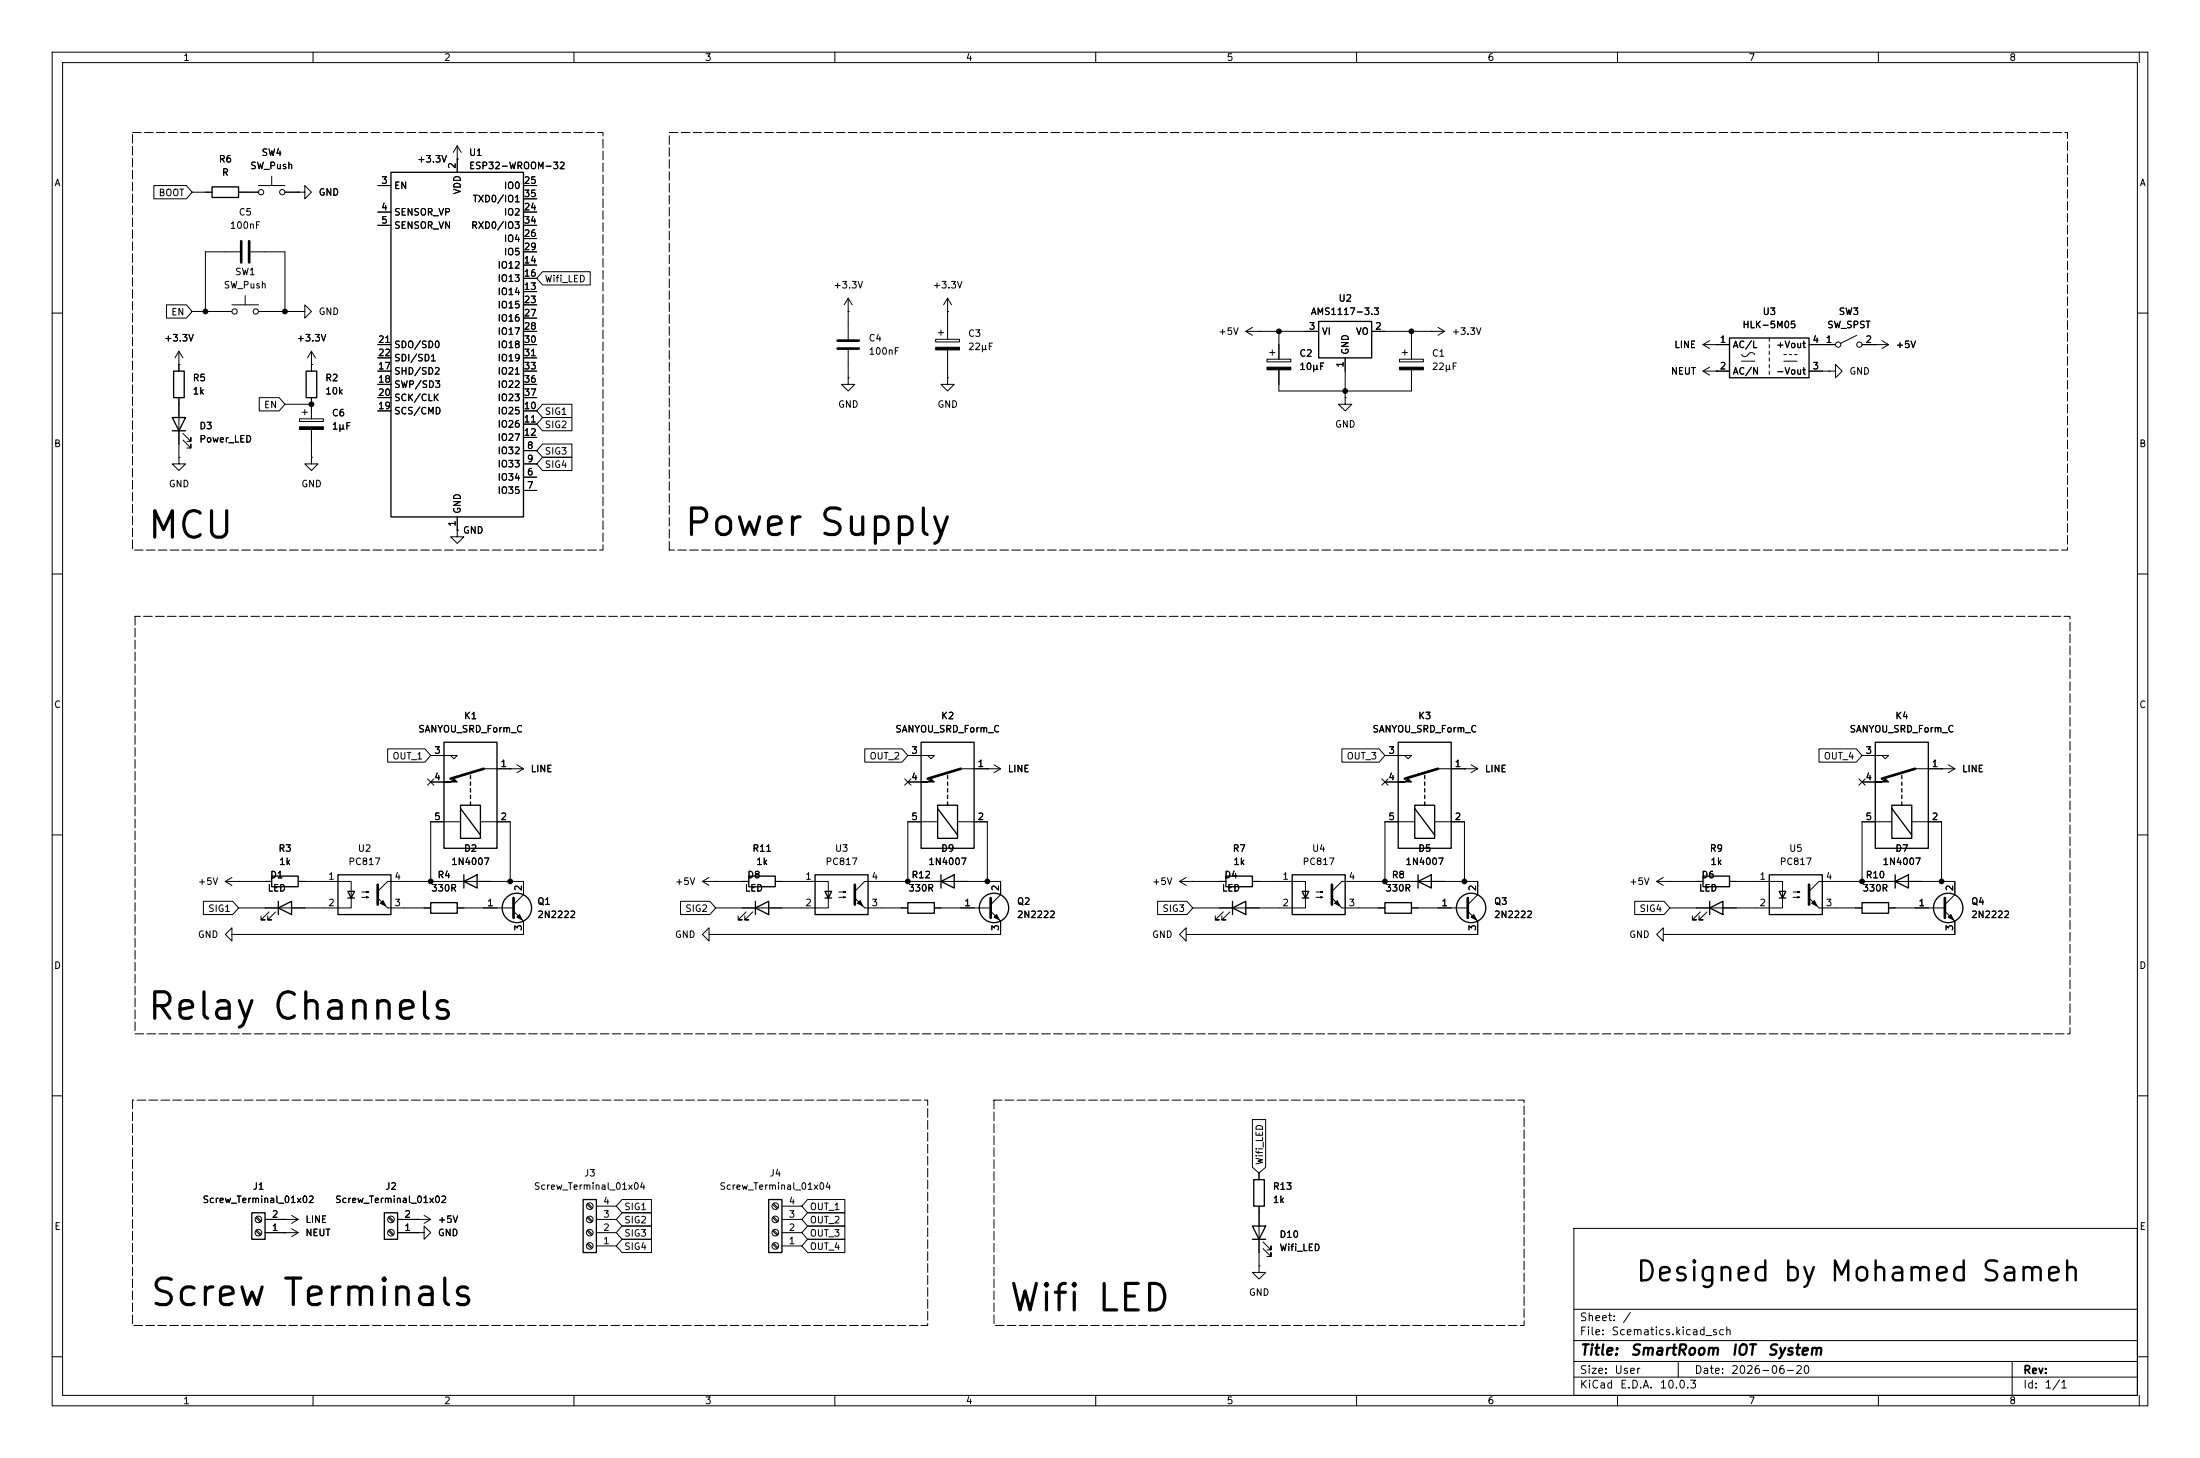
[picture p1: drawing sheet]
<svg xmlns="http://www.w3.org/2000/svg" width="422mm" height="279mm" viewBox="0 0 422 279" stroke-linecap="round" stroke-linejoin="round" font-family="sans-serif">
<g fill="none" stroke="#000" stroke-width=".19">
<path d="M10 10h401.6v259.4h-401.6zM12 12h397.6v255.4h-397.6zM60 10v2M110 10v2M160 10v2M210 10v2M260 10v2M310 10v2M360 10v2M410 10v2M29.5 35.6h6.2l1.1 1.2-1.1 1.3h-6.2zM36.8 36.8h3.8"/>
<path d="M45.7 36.8h3.8M49.5 35.6h5.1M52.1 33.8v1.8M54.6 36.8h2.5M57.1 36.8h1.3v-1.2l1.3 1.2-1.3 1.3v-1.3M57.1 36.8h.1M72.4 35.6h2.5M87.6 30.5h.1M87.6 27.9l-.7 1.3M87.6 27.9l.8 1.3M87.6 27.9v5.1M100.3 35.6h2.6"/>
<path d="M100.3 38.1h2.6M31.9 58.4h3.8l1.1 1.3-1.1 1.3h-3.8zM36.8 59.7h7.6M44.4 58.4h5.1M46 48.3h-6.6v11.4M47 56.6v1.8M48 48.3h6.6v11.4M49.5 59.7h7.6M57.1 59.7h1.3v-1.3l1.3 1.3-1.3 1.3v-1.3M57.1 59.7h.1M72.4 40.6h2.5M72.4 43.2h2.5"/>
<path d="M100.3 48.3h2.6M100.3 58.4h2.6M100.3 40.6h2.6M100.3 43.2h2.6M100.3 55.9h2.6M100.3 50.8h2.6M100.3 53.3h2.6M100.3 45.7h2.6M104 52.1h9.1v2.5h-9.1l-1.1-1.3zM162.6 59.7h.1M162.6 57.2l-.8 1.2M162.6 57.2l.7 1.2"/>
<path d="M162.6 57.2v7.8M181.6 59.7h.1M181.6 57.2l-.8 1.2M181.6 57.2l.8 1.2M181.6 57.2v7.8M10 60h2M34.3 69.9h.1M34.3 67.3v3.8M34.3 76.2v11.4M34.3 67.3l-.8 1.3M34.3 67.3l.8 1.3M49.7 76.2h3.8l1.1 1.3-1.1 1.2h-3.8z"/>
<path d="M54.6 77.5h5.1M57.9 79h1M58.4 78.5v1M59.7 69.9h.1M59.7 67.3l-.8 1.3M59.7 67.3l.8 1.3M59.7 67.3v3.8M59.7 76.2v4.1M72.4 66h2.5M72.4 71.1h2.5M72.4 78.7h2.5M72.4 73.7h2.5"/>
<path d="M72.4 76.2h2.5M72.4 68.6h2.5M100.3 66h2.6M100.3 71.1h2.6M100.3 63.5h2.6M100.3 78.7h2.6M100.3 73.7h2.6M100.3 76.2h2.6M100.3 68.6h2.6M100.3 61h2.6M104 77.5h5.6v2.5h-5.6l-1.1-1.3zM162.6 72.4v1.3h1.2l-1.2 1.2-1.3-1.2h1.3"/>
<path d="M162.6 72.4h.1M162.6 67.1v5.3M179.3 65h4.6v.5h-4.6zM179.8 63.8h1M180.3 63.2v1.1M181.6 72.4v1.3h1.3l-1.3 1.2-1.3-1.2h1.3M181.6 72.4h.1M181.6 67.1v5.3M238.8 63.5h13.9M238.8 63.5l1.2 .8M240 62.7l-1.2 .8M241.3 63.5h.1"/>
<path d="M242.8 68.8h4.6v.5h-4.6zM243.3 67.6h1M243.8 67.1v1M245.1 70.9v4h25.4v-4M245.1 63.5v5.3M257.8 76.2v1.3h1.3l-1.3 1.2-1.3-1.2h1.3M257.8 76.2h.1M257.8 68.6v7.6M262.9 63.5h14M268.2 68.8h4.6v.5h-4.6zM268.7 67.6h1M269.2 67.1v1"/>
<path d="M270.5 63.5v5.3M274.3 63.5h.1M275.6 62.7l1.3 .8M276.9 63.5l-1.3 .8M326.4 66h5.1M326.4 71.1h5.1M326.4 71.1l1.3 .8M326.4 66l1.3 .8M327.7 70.4l-1.3 .7M327.7 65.3l-1.3 .7M328.9 71.1h.1M328.9 66h.1"/>
<path d="M333.8 67.9a.8 .8 0 0 0 .7 .4 .8 .8 0 0 0 .7-.6 .73 .73 0 0 1 1.1 .2M333.8 69.2h2.5M339.1 64.8v.6M339.1 66v.7M339.1 67.3v.6M339.1 68.6v.6M339.1 69.9v.6M339.1 71.1v.7M341.9 69.2h2.5M341.9 67.9h.5M342.9 67.9h.5M343.9 67.9h.5"/>
<path d="M346.7 66h5.1M346.7 71.1h3.8M350.5 71.1h1.3v-1.2l1.3 1.2-1.3 1.3v-1.3M350.5 71.1h.1M355.9 64.3l-3.1 1.5M356.9 66h5M359.4 66h.1M360.7 65.3l1.2 .7M361.9 66l-1.2 .8M409.6 60h2M34.3 87.6v1.3h1.3l-1.3 1.3-1.3-1.3h1.3M34.3 87.6h.1"/>
<path d="M35.1 84.3l1.5 1.6v-.8v.8h-.8M35.1 83.1l1.5 1.5v-.8v.8h-.8M57.4 80.3h4.6v.5h-4.6zM59.7 87.6v1.3h1.3l-1.3 1.3-1.3-1.3h1.3M59.7 87.6h.1M59.7 82.3v5.3M87.6 99.1v2.5M100.3 91.4h2.6M100.3 94h2.6M100.3 86.4h2.6M100.3 88.9h2.6M100.3 81.3h2.6"/>
<path d="M100.3 83.8h2.6M104 85.1h5.6v2.5h-5.6l-1.1-1.2zM104 80h5.6v2.6h-5.6l-1.1-1.3zM104 87.6h5.6v2.6h-5.6l-1.1-1.3zM10 110h2M87.6 101.6v1.3h1.3l-1.3 1.2-1.2-1.2h1.2M87.6 101.6h.1M409.6 110h2M10 160h2M74.3 143.5h7.1l1.1 1.3-1.1 1.3h-7.1zM81.9 149.3l1.3 1.2M82.5 144.8h5.1l-.6 .6-.6-.6"/>
<path d="M82.5 149.9h2.6M83.2 149.3l-1.3 1.2M88.3 157.5h-5.8v11.4M92.1 157.5h5.7v11.4M92.7 147.3h7.6M97.8 147.3h.1M99.1 146.6l1.2 .7M100.3 147.3l-1.2 .8M165.7 143.5h7.2l1.1 1.3-1.1 1.3h-7.2zM173.4 149.3l1.2 1.2M174 144.8h5.1l-.7 .6-.6-.6M174 149.9h2.5"/>
<path d="M174.6 149.3l-1.2 1.2M179.7 157.5h-5.7v11.4M183.5 157.5h5.7v11.4M184.1 147.3h7.7M189.2 147.3h.1M190.5 146.6l1.3 .7M191.8 147.3l-1.3 .8M257.2 143.5h7.1l1.1 1.3-1.1 1.3h-7.1zM264.8 149.3l1.2 1.2M265.4 144.8h5.1l-.6 .6-.7-.6M265.4 149.9h2.6M266 149.3l-1.2 1.2"/>
<path d="M271.1 157.5h-5.7v11.4M275 157.5h5.7v11.4M275.6 147.3h7.6M280.7 147.3h.1M281.9 146.6l1.3 .7M283.2 147.3l-1.3 .8M348.6 143.5h7.2l1.1 1.3-1.1 1.3h-7.2zM356.3 149.3l1.2 1.2M356.9 144.8h5l-.6 .6-.6-.6M356.9 149.9h2.5M357.5 149.3l-1.2 1.2M362.6 157.5h-5.7v11.4"/>
<path d="M366.4 157.5h5.7v11.4M367 147.3h7.6M372.1 147.3h.1M373.4 146.6l1.2 .7M374.6 147.3l-1.2 .8M409.6 160h2M39 172.7h5.6l1.1 1.3-1.1 1.3h-5.6zM43.2 168.9h8.9M43.2 168.9l1.2 .8M44.4 179.1v-1.3l-1.2 1.3 1.2 1.2v-1.2h1.3M44.4 168.1l-1.2 .8M45.7 179.1h.1"/>
<path d="M45.7 168.9h.1M51.6 174.8l-1.6 1.5h.8h-.8v-.8M52.8 174.8l-1.5 1.5h.8h-.8v-.8M57.1 168.9h10.2v5.1h-21.6M69.3 170.9h1.3l-.4 .2v-.3l.4 .1M69.3 172h1.3l-.4 .1v-.3l.4 .2M72.4 170.8l1.9-1.9h26v2.6l-1.9 1.9M74.3 174h8.2M87.6 174h10.8M98.4 174.6l1.9 1.9v2.6h-54.6M130.4 172.7h5.6l1.2 1.3-1.2 1.3h-5.6zM134.6 168.9h8.9"/>
<path d="M134.6 168.9l1.3 .8M135.9 179.1v-1.3l-1.3 1.3 1.3 1.2v-1.2h1.3M135.9 168.1l-1.3 .8M137.2 179.1h.1M137.2 168.9h.1M143 174.8l-1.5 1.5h.7h-.7v-.8M144.3 174.8l-1.6 1.5h.8h-.8v-.8M148.6 168.9h10.1v5.1h-21.5M160.8 170.9h1.3l-.4 .2v-.3l.4 .1M160.8 172h1.3l-.4 .1v-.3l.4 .2M163.8 170.8l1.9-1.9h26.1v2.6l-1.9 1.9M165.7 174h8.3"/>
<path d="M179.1 174h10.8M189.9 174.6l1.9 1.9v2.6h-54.6M221.9 172.7h5.6l1.1 1.3-1.1 1.3h-5.6zM226.1 168.9h8.8M226.1 168.9l1.2 .8M227.3 179.1v-1.3l-1.2 1.3 1.2 1.2v-1.2h1.3M227.3 168.1l-1.2 .8M228.6 179.1h.1M228.6 168.9h.1M234.4 174.8l-1.5 1.5h.8h-.8v-.8M235.7 174.8l-1.5 1.5h.7h-.7v-.8M240 168.9h10.2v5.1h-21.6"/>
<path d="M252.2 170.9h1.3l-.4 .2v-.3l.4 .1M252.2 172h1.3l-.4 .1v-.3l.4 .2M255.3 170.8l1.9-1.9h26v2.6l-1.9 1.9M257.2 174h8.2M270.5 174h10.8M281.3 174.6l1.9 1.9v2.6h-54.6M313.3 172.7h5.6l1.1 1.3-1.1 1.3h-5.6zM317.5 168.9h8.9M317.5 168.9l1.3 .8M318.8 179.1v-1.3l-1.3 1.3 1.3 1.2v-1.2h1.2M318.8 168.1l-1.3 .8M320 168.9h.1"/>
<path d="M320 179.1h.1M325.9 174.8l-1.5 1.5h.7h-.7v-.8M327.2 174.8l-1.6 1.5h.8h-.8v-.8M331.5 168.9h10.1v5.1h-21.6M343.7 170.9h1.2l-.3 .2v-.3l.3 .1M343.7 172h1.2l-.3 .1v-.3l.3 .2M346.7 170.8l1.9-1.9h26v2.6l-1.9 1.9M348.6 174h8.3M361.9 174h10.8M372.7 174.6l1.9 1.9v2.6h-54.6M10 210h2M240 214.5h2.6v9.2l-1.3 1.1-1.3-1.1z"/>
<path d="M409.6 210h2M49 235.9l.9 .8M49 233.3l.9 .9M49.2 235.7l.9 .9M49.2 233.2l.9 .8M50.8 236.2h6.3M50.8 233.7h6.3M54.6 236.2h.1M54.6 233.7h.1M55.9 235.5l1.2 .7M55.9 232.9l1.2 .8M57.1 236.2l-1.2 .8"/>
<path d="M57.1 233.7l-1.2 .7M74.4 235.9l.9 .8M74.4 233.3l.9 .9M74.6 235.7l.9 .9M74.6 233.2l.9 .8M76.2 236.2h3.8M76.2 233.7h6.3M80 233.7h.1M80 236.2h1.3v-1.2l1.2 1.2-1.2 1.3v-1.3M80 236.2h.1M81.3 232.9l1.2 .8M82.5 233.7l-1.2 .7"/>
<path d="M112.5 238.4l.9 .9M112.5 235.9l.9 .8M112.5 233.3l.9 .9M112.5 230.8l.9 .8M112.7 238.3l.9 .8M112.7 235.7l.9 .9M112.7 233.2l.9 .8M112.7 230.6l.9 .9M114.3 238.8h3.8M114.3 236.2h3.8M114.3 233.7h3.8M114.3 231.1h3.8"/>
<path d="M119.2 232.4h5.6v2.6h-5.6l-1.1-1.3zM119.2 237.5h5.6v2.5h-5.6l-1.1-1.2zM119.2 234.9h5.6v2.6h-5.6l-1.1-1.3zM119.2 229.9h5.6v2.5h-5.6l-1.1-1.3zM148.1 238.4l.8 .9M148.1 235.9l.8 .8M148.1 233.3l.8 .9M148.1 230.8l.8 .8M148.3 238.3l.8 .8M148.3 235.7l.8 .9M148.3 233.2l.8 .8M148.3 230.6l.8 .9"/>
<path d="M149.9 238.8h3.8M149.9 236.2h3.8M149.9 233.7h3.8M149.9 231.1h3.8M154.8 237.5h7.1v2.5h-7.1l-1.1-1.2zM154.8 229.9h7.1v2.5h-7.1l-1.1-1.3zM154.8 234.9h7.1v2.6h-7.1l-1.1-1.3zM154.8 232.4h7.1v2.6h-7.1l-1.1-1.3zM241.3 224.8v1.3M241.3 231.1v11.5M242.1 239.3l1.5 1.5v-.8v.8h-.8M242.1 238l1.5 1.5v-.7v.7h-.8"/>
<path d="M301.6 235.4h108v32h-108zM10 260h2M241.3 242.6v1.2h1.3l-1.3 1.3-1.3-1.3h1.3M241.3 242.6h.1M301.6 256.9h108M301.6 250.9h108M409.6 260h2M60 267.4v2M110 267.4v2M160 267.4v2M210 267.4v2M260 267.4v2"/>
<path d="M301.6 263.9h108M301.6 260.9h108M310 267.4v2M321.6 260.9v3M360 267.4v2M385.6 260.9v6.5M410 267.4v2"/>
<circle cx="50" cy="36.8" r=".51"/>
<circle cx="54.1" cy="36.8" r=".51"/>
<circle cx="45" cy="59.7" r=".51"/>
<circle cx="49" cy="59.7" r=".51"/>
<circle cx="352.3" cy="66" r=".51"/>
<circle cx="356.4" cy="66" r=".51"/>
<circle cx="49.5" cy="233.7" r=".63"/>
<circle cx="49.5" cy="236.2" r=".63"/>
<circle cx="74.9" cy="233.7" r=".63"/>
<circle cx="74.9" cy="236.2" r=".63"/>
<circle cx="113" cy="236.2" r=".63"/>
<circle cx="113" cy="238.8" r=".63"/>
<circle cx="113" cy="233.7" r=".63"/>
<circle cx="113" cy="231.1" r=".63"/>
<circle cx="148.6" cy="231.1" r=".63"/>
<circle cx="148.6" cy="233.7" r=".63"/>
<circle cx="148.6" cy="236.2" r=".63"/>
<circle cx="148.6" cy="238.8" r=".63"/>
</g>
<g fill="none" stroke="#000" stroke-width=".51">
<path d="M46.2 46.2v4.1M47.8 46.2v4.1M160.5 66.8h4.1M160.5 65.3h4.1M92.7 147.3l-6.3 1.9M184.1 147.3l-6.3 1.9M275.6 147.3l-6.4 1.9M367 147.3l-6.3 1.9M72.4 169.5v3.9M98.4 172.1v3.8M163.8 169.5v3.9M189.9 172.1v3.8"/>
<path d="M255.3 169.5v3.9M281.3 172.1v3.8M346.7 169.5v3.9M372.7 172.1v3.8"/>
</g>
<g fill="none" stroke="#000" stroke-width=".25">
<path d="M40.6 35.8h5.1v2h-5.1zM74.9 33h25.4v66.1h-25.4zM33.3 71.1h2v5.1h-2zM58.7 71.1h2v5.1h-2zM252.7 61.6h10.2v7h-10.2zM331.5 64.8h15.2v7.6h-15.2zM33 80h2.6l-1.3 2.6zM33 82.6h2.6M85.1 142.2h10.1v20.4h-10.1zM88.3 154.3h3.8v6.4h-3.8zM88.3 154.9l3.8 5.1M90.2 148.6v.6"/>
<path d="M90.2 149.9v.6M90.2 151.1v.7M90.2 152.4v.6M90.2 153.7v.6M176.5 142.2h10.2v20.4h-10.2zM179.7 154.3h3.8v6.4h-3.8zM179.7 154.9l3.8 5.1M181.6 148.6v.6M181.6 149.9v.6M181.6 151.1v.7M181.6 152.4v.6M181.6 153.7v.6"/>
<path d="M268 142.2h10.1v20.4h-10.1zM271.1 154.3h3.9v6.4h-3.9zM271.1 154.9l3.9 5.1M273 148.6v.6M273 149.9v.6M273 151.1v.7M273 152.4v.6M273 153.7v.6M359.4 142.2h10.2v20.4h-10.2zM362.6 154.3h3.8v6.4h-3.8zM362.6 154.9l3.8 5.1M364.5 148.6v.6"/>
<path d="M364.5 149.9v.6M364.5 151.1v.7M364.5 152.4v.6M364.5 153.7v.6M52.1 167.9h5v2h-5zM53.3 174l2.6-1.3v2.6zM53.3 172.7v2.6M64.8 167.6h10.1v7.7h-10.1zM66.7 170.8h1.2l-.6 1.3zM66.7 172.1h1.2M82.5 173h5.1v2h-5.1zM88.9 168.9l2.5-1.3v2.6z"/>
<path d="M88.9 167.6v2.6M143.5 167.9h5.1v2h-5.1zM144.8 174l2.5-1.3v2.6zM144.8 172.7v2.6M156.2 167.6h10.2v7.7h-10.2zM158.1 170.8h1.3l-.7 1.3zM158.1 172.1h1.3M174 173h5.1v2h-5.1zM180.3 168.9l2.6-1.3v2.6zM180.3 167.6v2.6M234.9 167.9h5.1v2h-5.1zM236.2 174l2.6-1.3v2.6z"/>
<path d="M236.2 172.7v2.6M247.6 167.6h10.2v7.7h-10.2zM249.6 170.8h1.2l-.6 1.3zM249.6 172.1h1.2M265.4 173h5.1v2h-5.1zM271.8 168.9l2.5-1.3v2.6zM271.8 167.6v2.6M326.4 167.9h5.1v2h-5.1zM327.7 174l2.5-1.3v2.6zM327.7 172.7v2.6M339.1 167.6h10.1v7.7h-10.1zM341 170.8h1.3l-.7 1.3z"/>
<path d="M341 172.1h1.3M356.9 173h5v2h-5zM363.2 168.9l2.6-1.3v2.6zM363.2 167.6v2.6M48.3 232.4h2.5v5.1h-2.5zM73.7 232.4h2.5v5.1h-2.5zM111.8 229.9h2.5v10.1h-2.5zM147.3 229.9h2.6v10.1h-2.6zM240 235h2.6l-1.3 2.5zM240 237.5h2.6M240.3 226.1h2v5h-2z"/>
<circle cx="99.1" cy="174" r="2.82"/>
<circle cx="190.5" cy="174" r="2.82"/>
<circle cx="281.9" cy="174" r="2.82"/>
<circle cx="373.4" cy="174" r="2.82"/>
</g>
<g fill="#000" stroke="#000" stroke-width=".19">
<path d="M179.3 66.5h4.6v.6h-4.6zM242.8 70.4h4.6v.5h-4.6zM268.2 70.4h4.6v.5h-4.6zM57.4 81.8h4.6v.5h-4.6zM85.1 149.9h1.3l.6-.7 .6 .7zM176.5 149.9h1.3l.6-.7 .7 .7zM268 149.9h1.2l.7-.7 .6 .7zM359.4 149.9h1.3l.6-.7 .6 .7zM73.4 172.6l.5 1-1-.5zM72.4 172.1l1.9 1.9zM99.1 175.8l.5-.5 .5 1zM164.3 173.1l.5-.5 .6 1z"/>
<path d="M163.8 172.1l1.9 1.9zM190.5 175.8l.5-.5 .5 1zM255.8 173.1l.5-.5 .5 1zM255.3 172.1l1.9 1.9zM281.9 175.8l.5-.5 .6 1zM347.2 173.1l.5-.5 .5 1zM346.7 172.1l1.9 1.9zM373.4 175.8l.5-.5 .5 1z"/>
<circle cx="39.4" cy="59.7" r=".46"/>
<circle cx="54.6" cy="59.7" r=".46"/>
<circle cx="59.7" cy="77.5" r=".46"/>
<circle cx="245.1" cy="63.5" r=".46"/>
<circle cx="257.8" cy="74.9" r=".46"/>
<circle cx="270.5" cy="63.5" r=".46"/>
<circle cx="82.5" cy="168.9" r=".46"/>
<circle cx="97.8" cy="168.9" r=".46"/>
<circle cx="174" cy="168.9" r=".46"/>
<circle cx="189.2" cy="168.9" r=".46"/>
<circle cx="265.4" cy="168.9" r=".46"/>
<circle cx="280.7" cy="168.9" r=".46"/>
<circle cx="356.9" cy="168.9" r=".46"/>
<circle cx="372.1" cy="168.9" r=".46"/>
</g>
<path d="M25.4 25.4h90.2v80h-90.2v-80M25.9 118.1v80h370.8v-80h-370.8M128.3 105.4v-80h267.9v80h-267.9M25.4 210.8v43.2h152.4v-43.2h-152.4M190.5 210.8v43.2h101.6v-43.2h-101.6" fill="none" stroke="#000" stroke-width=".19" stroke-dasharray="1.7 .6"/>
<g font-size="5.1">
<text x="27.9" y="104.5">MCU</text>
<text x="130.8" y="104">Power Supply</text>
<text x="27.9" y="196.7">Relay Channels</text>
<text x="28.4" y="251.5">Screw Terminals</text>
<text x="193" y="252.6">Wifi LED</text>
</g>
<text font-size="3.8" x="313.3" y="246.5">Designed by Mohamed Sameh</text>
<g font-size="2">
<text x="302.6" y="260.2">Title:</text>
<text x="312.3" y="260.2">SmartRoom</text>
<text x="331.7" y="260.2">IOT</text>
<text x="338.6" y="260.2">System</text>
</g>
<g font-size="1.5">
<text x="302.6" y="256.2">File:</text>
<text x="302.6" y="253.5">Sheet:</text>
<text x="308.7" y="256.2">Scematics.kicad_sch</text>
<text x="310.9" y="253.5">/</text>
<text x="302.6" y="263.6">Size:</text>
<text x="309.3" y="263.6">User</text>
<text x="324.6" y="263.6">Date:</text>
<text x="331.7" y="263.6">2026-06-20</text>
<text x="387.6" y="263.6">Rev:</text>
<text x="302.6" y="266.4">KiCad</text>
<text x="310.4" y="266.4">E.D.A.</text>
<text x="318" y="266.4">10.0.3</text>
<text x="387.6" y="266.4">Id:</text>
<text x="391.7" y="266.4">1/1</text>
</g>
<g font-size="1.3">
<text x="35" y="12">1</text>
<text x="85" y="12">2</text>
<text x="135" y="12">3</text>
<text x="185" y="12">4</text>
<text x="235" y="12">5</text>
<text x="285" y="12">6</text>
<text x="335" y="12">7</text>
<text x="385" y="12">8</text>
<text x="10.3" y="36">A</text>
<text x="41.8" y="31.5">R6</text>
<text x="42.4" y="34">R</text>
<text x="47.9" y="32.7">SW_Push</text>
<text x="50" y="30.2">SW4</text>
<text x="73" y="35.5">3</text>
<text x="79.9" y="31.5">+3.3V</text>
<text x="87.6" y="32.5" transform="rotate(-90 87.6 32.5)">2</text>
<text x="89.8" y="32.7">ESP32-WROOM-32</text>
<text x="89.8" y="30.2">U1</text>
<text x="100.3" y="35.5">25</text>
<text x="410" y="36">A</text>
<text x="30.3" y="37.9">BOOT</text>
<text x="45.6" y="41.6">C5</text>
<text x="61" y="37.8">GND</text>
<text x="73" y="40.6">4</text>
<text x="75.4" y="36.5">EN</text>
<text x="75.4" y="41.6">SENSOR_VP</text>
<text x="88.6" y="37.4" transform="rotate(-90 88.6 37.4)">VDD</text>
<text x="90.5" y="39.1">TXD0/IO1</text>
<text x="96.5" y="41.6">IO2</text>
<text x="96.5" y="36.5">IO0</text>
<text x="100.3" y="40.6">24</text>
<text x="100.3" y="38.1">35</text>
<text x="44" y="44.2">100nF</text>
<text x="73" y="43.2">5</text>
<text x="75.4" y="44.2">SENSOR_VN</text>
<text x="90.2" y="44.2">RXD0/IO3</text>
<text x="96.5" y="46.7">IO4</text>
<text x="100.3" y="45.7">26</text>
<text x="100.3" y="43.2">34</text>
<text x="45" y="53">SW1</text>
<text x="95.3" y="51.8">IO12</text>
<text x="96.5" y="49.2">IO5</text>
<text x="100.3" y="50.8">14</text>
<text x="100.3" y="53.3">16</text>
<text x="100.3" y="48.2">29</text>
<text x="42.8" y="55.6">SW_Push</text>
<text x="95.3" y="56.9">IO14</text>
<text x="95.3" y="54.3">IO13</text>
<text x="95.3" y="59.4">IO15</text>
<text x="100.3" y="55.9">13</text>
<text x="100.3" y="58.4">23</text>
<text x="104.3" y="54.4">Wifi_LED</text>
<text x="159.6" y="55.6">+3.3V</text>
<text x="178.7" y="55.6">+3.3V</text>
<text x="256.4" y="58.1">U2</text>
<text x="31.3" y="65.7">+3.3V</text>
<text x="32.7" y="60.8">EN</text>
<text x="56.7" y="65.7">+3.3V</text>
<text x="61" y="60.7">GND</text>
<text x="95.3" y="61.9">IO16</text>
<text x="95.3" y="64.5">IO17</text>
<text x="100.3" y="60.9">27</text>
<text x="100.3" y="63.5">28</text>
<text x="166.4" y="65.7">C4</text>
<text x="185.4" y="64.9">C3</text>
<text x="233.4" y="64.5">+5V</text>
<text x="250.8" y="63.5">3</text>
<text x="251.1" y="60.7">AMS1117-3.3</text>
<text x="253.2" y="64.5">VI</text>
<text x="259.8" y="64.5">VO</text>
<text x="263.5" y="63.5">2</text>
<text x="278.1" y="64.5">+3.3V</text>
<text x="333.8" y="63.2">HLK-5M05</text>
<text x="337.7" y="60.7">U3</text>
<text x="350.1" y="63.2">SW_SPST</text>
<text x="352.3" y="60.7">SW3</text>
<text x="72.3" y="71.1">17</text>
<text x="72.3" y="66">21</text>
<text x="72.3" y="68.6">22</text>
<text x="75.4" y="67">SDO/SD0</text>
<text x="75.4" y="69.6">SDI/SD1</text>
<text x="95.3" y="67">IO18</text>
<text x="95.3" y="69.6">IO19</text>
<text x="100.3" y="66">30</text>
<text x="100.3" y="68.6">31</text>
<text x="100.3" y="71.1">33</text>
<text x="166.4" y="68.3">100nF</text>
<text x="185.4" y="67.4">22μF</text>
<text x="248.9" y="68.7">C2</text>
<text x="248.9" y="71.2">10μF</text>
<text x="257.8" y="70.6" transform="rotate(-90 257.8 70.6)">1</text>
<text x="258.8" y="68.1" transform="rotate(-90 258.8 68.1)">GND</text>
<text x="274.3" y="68.7">C1</text>
<text x="274.3" y="71.2">22μF</text>
<text x="320.8" y="67">LINE</text>
<text x="329.5" y="66">1</text>
<text x="329.5" y="71.1">2</text>
<text x="332" y="67">AC/L</text>
<text x="340.3" y="67">+Vout</text>
<text x="347.3" y="71.1">3</text>
<text x="347.3" y="66">4</text>
<text x="349.8" y="66">1</text>
<text x="357.4" y="66">2</text>
<text x="363.2" y="67">+5V</text>
<text x="36.8" y="73.4">R5</text>
<text x="36.8" y="75.9">1k</text>
<text x="62.2" y="73.4">R2</text>
<text x="62.2" y="75.9">10k</text>
<text x="72.3" y="73.6">18</text>
<text x="72.3" y="76.2">20</text>
<text x="75.4" y="72.1">SHD/SD2</text>
<text x="75.4" y="74.6">SWP/SD3</text>
<text x="75.4" y="77.2">SCK/CLK</text>
<text x="95.3" y="72.1">IO21</text>
<text x="95.3" y="74.6">IO22</text>
<text x="95.3" y="77.2">IO23</text>
<text x="100.3" y="73.6">36</text>
<text x="100.3" y="76.2">37</text>
<text x="320.1" y="72.1">NEUT</text>
<text x="332" y="72.1">AC/N</text>
<text x="340.3" y="72.1">-Vout</text>
<text x="354.3" y="72.1">GND</text>
<text x="38.1" y="82.6">D3</text>
<text x="50.5" y="78.5">EN</text>
<text x="63.5" y="80.1">C6</text>
<text x="63.5" y="82.6">1μF</text>
<text x="72.3" y="78.7">19</text>
<text x="75.4" y="79.7">SCS/CMD</text>
<text x="95.3" y="79.7">IO25</text>
<text x="95.3" y="82.3">IO26</text>
<text x="100.3" y="78.7">10</text>
<text x="100.3" y="81.3">11</text>
<text x="100.3" y="83.8">12</text>
<text x="104.3" y="82.3">SIG2</text>
<text x="104.3" y="79.8">SIG1</text>
<text x="160.5" y="78.4">GND</text>
<text x="179.6" y="78.4">GND</text>
<text x="255.8" y="82.3">GND</text>
<text x="10.3" y="86">B</text>
<text x="38.1" y="85.1">Power_LED</text>
<text x="95.3" y="87.3">IO32</text>
<text x="95.3" y="89.9">IO33</text>
<text x="95.3" y="84.8">IO27</text>
<text x="100.9" y="86.3">8</text>
<text x="100.9" y="88.9">9</text>
<text x="104.3" y="87.4">SIG3</text>
<text x="104.3" y="90">SIG4</text>
<text x="409.9" y="86">B</text>
<text x="32.3" y="93.7">GND</text>
<text x="57.7" y="93.7">GND</text>
<text x="95.3" y="92.4">IO34</text>
<text x="95.3" y="95">IO35</text>
<text x="100.9" y="91.4">6</text>
<text x="100.9" y="94">7</text>
<text x="87.6" y="101" transform="rotate(-90 87.6 101)">1</text>
<text x="88.6" y="98.6" transform="rotate(-90 88.6 98.6)">GND</text>
<text x="88.6" y="102.6">GND</text>
<text x="10.3" y="136">C</text>
<text x="409.9" y="136">C</text>
<text x="80.1" y="140.7">SANYOU_SRD_Form_C</text>
<text x="88.8" y="138.1">K1</text>
<text x="171.5" y="140.7">SANYOU_SRD_Form_C</text>
<text x="180.3" y="138.1">K2</text>
<text x="262.9" y="140.7">SANYOU_SRD_Form_C</text>
<text x="271.7" y="138.1">K3</text>
<text x="354.4" y="140.7">SANYOU_SRD_Form_C</text>
<text x="363.1" y="138.1">K4</text>
<text x="75.1" y="145.8">OUT_1</text>
<text x="83.1" y="144.8">3</text>
<text x="83.1" y="149.8">4</text>
<text x="95.8" y="147.3">1</text>
<text x="101.6" y="148.3">LINE</text>
<text x="166.6" y="145.8">OUT_2</text>
<text x="174.6" y="144.8">3</text>
<text x="174.6" y="149.8">4</text>
<text x="187.3" y="147.3">1</text>
<text x="193" y="148.3">LINE</text>
<text x="258" y="145.8">OUT_3</text>
<text x="266" y="144.8">3</text>
<text x="266" y="149.8">4</text>
<text x="278.7" y="147.3">1</text>
<text x="284.5" y="148.3">LINE</text>
<text x="349.4" y="145.8">OUT_4</text>
<text x="357.4" y="144.8">3</text>
<text x="357.4" y="149.8">4</text>
<text x="370.1" y="147.3">1</text>
<text x="375.9" y="148.3">LINE</text>
<text x="83.1" y="157.5">5</text>
<text x="95.8" y="157.5">2</text>
<text x="174.6" y="157.5">5</text>
<text x="187.3" y="157.5">2</text>
<text x="266" y="157.5">5</text>
<text x="278.7" y="157.5">2</text>
<text x="357.4" y="157.5">5</text>
<text x="370.1" y="157.5">2</text>
<text x="53.3" y="163.5">R3</text>
<text x="53.4" y="166.1">1k</text>
<text x="66.7" y="166.1">PC817</text>
<text x="68.5" y="163.5">U2</text>
<text x="86.4" y="166.1">1N4007</text>
<text x="88.8" y="163.5">D2</text>
<text x="144.1" y="163.5">R11</text>
<text x="144.8" y="166.1">1k</text>
<text x="158.1" y="166.1">PC817</text>
<text x="159.9" y="163.5">U3</text>
<text x="177.8" y="166.1">1N4007</text>
<text x="180.3" y="163.5">D9</text>
<text x="236.1" y="163.5">R7</text>
<text x="236.3" y="166.1">1k</text>
<text x="249.5" y="166.1">PC817</text>
<text x="251.4" y="163.5">U4</text>
<text x="269.3" y="166.1">1N4007</text>
<text x="271.7" y="163.5">D5</text>
<text x="327.6" y="163.5">R9</text>
<text x="327.7" y="166.1">1k</text>
<text x="341" y="166.1">PC817</text>
<text x="342.8" y="163.5">U5</text>
<text x="360.7" y="166.1">1N4007</text>
<text x="363.1" y="163.5">D7</text>
<text x="37.8" y="169.9">+5V</text>
<text x="51.2" y="171.2">LED</text>
<text x="51.7" y="168.6">D1</text>
<text x="62.8" y="168.9">1</text>
<text x="62.8" y="174">2</text>
<text x="75.5" y="174">3</text>
<text x="75.5" y="168.9">4</text>
<text x="82.5" y="171.2">330R</text>
<text x="83.7" y="168.6">R4</text>
<text x="93.3" y="174">1</text>
<text x="100.3" y="170.9" transform="rotate(-90 100.3 170.9)">2</text>
<text x="102.9" y="173.7">Q1</text>
<text x="129.3" y="169.9">+5V</text>
<text x="142.6" y="171.2">LED</text>
<text x="143.1" y="168.6">D8</text>
<text x="154.2" y="168.9">1</text>
<text x="154.2" y="174">2</text>
<text x="166.9" y="174">3</text>
<text x="166.9" y="168.9">4</text>
<text x="174" y="171.2">330R</text>
<text x="174.6" y="168.6">R12</text>
<text x="184.7" y="174">1</text>
<text x="191.7" y="170.9" transform="rotate(-90 191.7 170.9)">2</text>
<text x="194.8" y="173.7">Q2</text>
<text x="220.7" y="169.9">+5V</text>
<text x="234.1" y="171.2">LED</text>
<text x="234.6" y="168.6">D4</text>
<text x="245.7" y="168.9">1</text>
<text x="245.7" y="174">2</text>
<text x="258.4" y="174">3</text>
<text x="258.4" y="168.9">4</text>
<text x="265.4" y="171.2">330R</text>
<text x="266.6" y="168.6">R8</text>
<text x="276.2" y="174">1</text>
<text x="283.2" y="170.9" transform="rotate(-90 283.2 170.9)">2</text>
<text x="286.2" y="173.7">Q3</text>
<text x="312.1" y="169.9">+5V</text>
<text x="325.5" y="171.2">LED</text>
<text x="326" y="168.6">D6</text>
<text x="337.1" y="168.9">1</text>
<text x="337.1" y="174">2</text>
<text x="349.8" y="174">3</text>
<text x="349.8" y="168.9">4</text>
<text x="356.9" y="171.2">330R</text>
<text x="357.5" y="168.6">R10</text>
<text x="367.6" y="174">1</text>
<text x="374.6" y="170.9" transform="rotate(-90 374.6 170.9)">2</text>
<text x="377.7" y="173.7">Q4</text>
<text x="39.8" y="175.1">SIG1</text>
<text x="100.3" y="178.5" transform="rotate(-90 100.3 178.5)">3</text>
<text x="102.9" y="176.2">2N2222</text>
<text x="131.2" y="175.1">SIG2</text>
<text x="191.7" y="178.5" transform="rotate(-90 191.7 178.5)">3</text>
<text x="194.8" y="176.2">2N2222</text>
<text x="222.7" y="175.1">SIG3</text>
<text x="283.2" y="178.5" transform="rotate(-90 283.2 178.5)">3</text>
<text x="286.2" y="176.2">2N2222</text>
<text x="314.1" y="175.1">SIG4</text>
<text x="374.6" y="178.5" transform="rotate(-90 374.6 178.5)">3</text>
<text x="377.7" y="176.2">2N2222</text>
<text x="10.3" y="186">D</text>
<text x="37.8" y="180">GND</text>
<text x="129.3" y="180">GND</text>
<text x="220.7" y="180">GND</text>
<text x="312.1" y="180">GND</text>
<text x="409.9" y="186">D</text>
<text x="111.8" y="225.8">J3</text>
<text x="147.4" y="225.8">J4</text>
<text x="242.4" y="223.4" transform="rotate(-90 242.4 223.4)">Wifi_LED</text>
<text x="38.7" y="230.8">Screw_Terminal_01x02</text>
<text x="48.3" y="228.3">J1</text>
<text x="52" y="233.7">2</text>
<text x="64.1" y="230.8">Screw_Terminal_01x02</text>
<text x="73.7" y="228.3">J2</text>
<text x="77.4" y="233.7">2</text>
<text x="102.2" y="228.3">Screw_Terminal_01x04</text>
<text x="115.5" y="233.7">3</text>
<text x="115.5" y="231.1">4</text>
<text x="119.5" y="232.2">SIG1</text>
<text x="137.8" y="228.3">Screw_Terminal_01x04</text>
<text x="151.1" y="233.7">3</text>
<text x="151.1" y="231.1">4</text>
<text x="155.1" y="232.2">OUT_1</text>
<text x="243.8" y="228.3">R13</text>
<text x="243.8" y="230.8">1k</text>
<text x="10.3" y="236">E</text>
<text x="52" y="236.2">1</text>
<text x="58.4" y="237.2">NEUT</text>
<text x="58.4" y="234.7">LINE</text>
<text x="77.4" y="236.2">1</text>
<text x="83.8" y="234.7">+5V</text>
<text x="83.8" y="237.2">GND</text>
<text x="115.5" y="238.7">1</text>
<text x="115.5" y="236.2">2</text>
<text x="119.5" y="234.7">SIG2</text>
<text x="119.5" y="239.8">SIG4</text>
<text x="119.5" y="237.3">SIG3</text>
<text x="151.1" y="238.7">1</text>
<text x="151.1" y="236.2">2</text>
<text x="155.1" y="239.8">OUT_4</text>
<text x="155.1" y="237.3">OUT_3</text>
<text x="155.1" y="234.7">OUT_2</text>
<text x="245.1" y="237.5">D10</text>
<text x="410" y="236">E</text>
<text x="245.1" y="240">Wifi_LED</text>
<text x="239.3" y="248.6">GND</text>
<text x="35" y="269.4">1</text>
<text x="85" y="269.4">2</text>
<text x="135" y="269.4">3</text>
<text x="185" y="269.4">4</text>
<text x="235" y="269.4">5</text>
<text x="285" y="269.4">6</text>
<text x="335" y="269.4">7</text>
<text x="385" y="269.4">8</text>
</g>
</svg>
